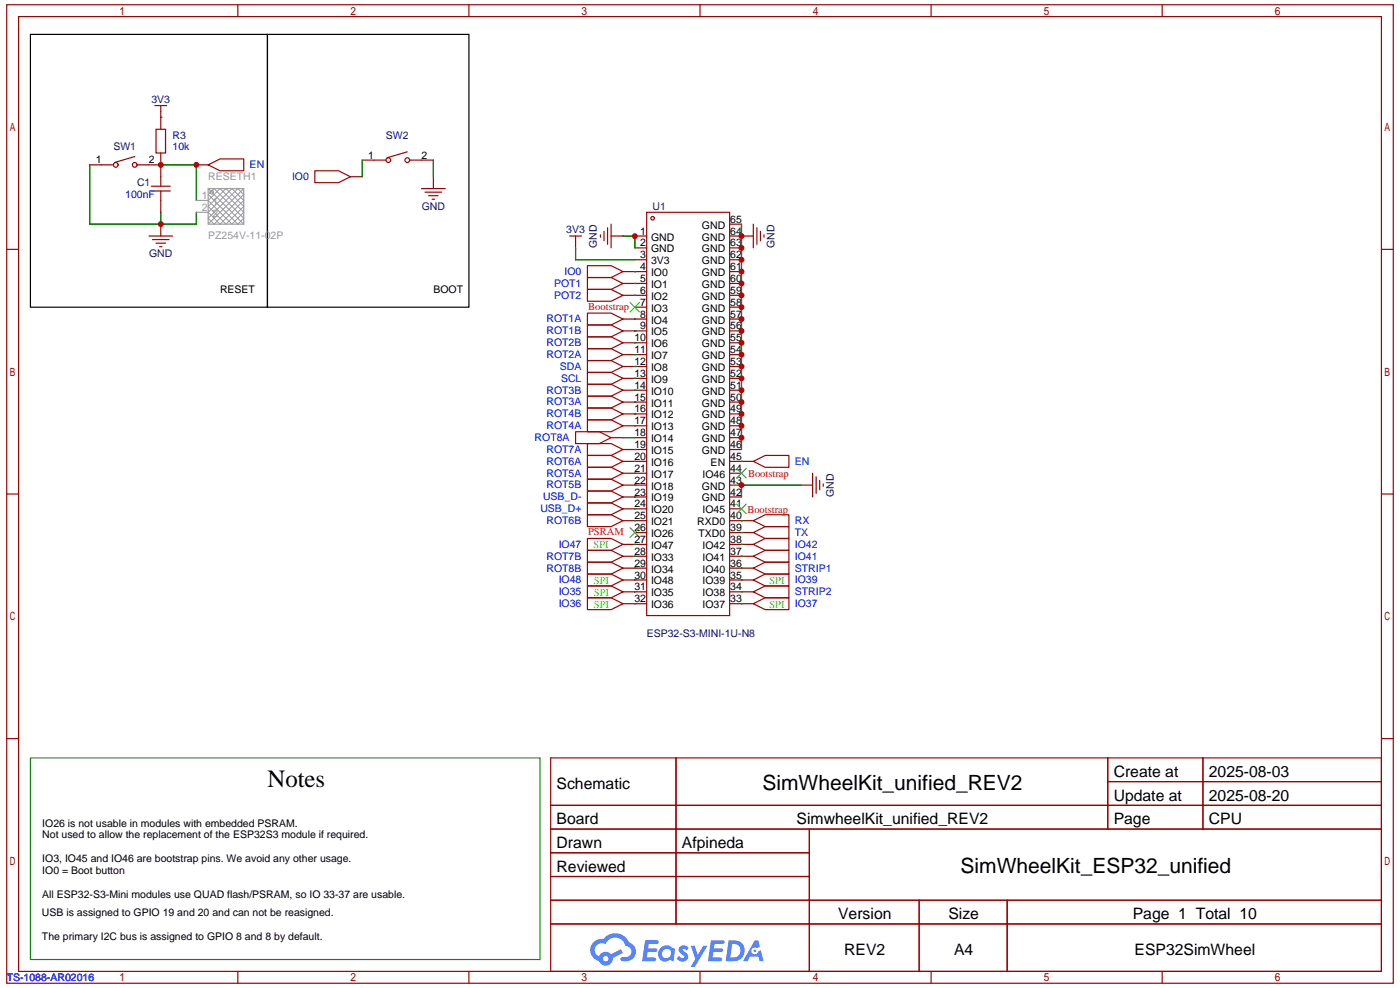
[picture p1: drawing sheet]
<svg xmlns="http://www.w3.org/2000/svg" width="297mm" height="210mm" viewBox="0 0 297 210" stroke-linecap="round" stroke-linejoin="round" font-family="sans-serif">
<g fill="none" stroke="#a10000" stroke-width=".25">
<path d="M1.4 1h294.4v207.5h-294.4zM3.9 3.5h289.3v202.5h-289.3zM50.5 1v2.5M99.5 1v2.5M148.6 1v2.5M197.6 1v2.5M246.7 1v2.5M1.4 52.9h2.5M293.2 52.9h2.6M1.4 104.8h2.5M293.2 104.8h2.6M1.4 156.7h2.5"/>
<path d="M293.2 156.7h2.6M116.9 160.7h176.3v45.3h-176.3zM116.9 170.8h176.3M116.9 175.8h176.3M143.5 160.7v35.3M171.8 175.8v30.2M235.1 160.7v15.1M235.1 165.8h58.1M255.4 160.7v15.1M116.9 180.9h54.9M116.9 190.9h176.3M116.9 185.9h54.9"/>
<path d="M116.9 196h176.3M195.1 190.9v15.1M213.8 190.9v15.1M50.5 206v2.5M99.5 206v2.5M148.6 206v2.5M197.6 206v2.5M246.7 206v2.5"/>
</g>
<g fill="#5487ff">
<path d="M144.4 200.8a1.29 1.29 0 0 1 1.8 .2l-.4 .7a.54 .54 0 0 0-.9-.3l.1 .2a1.27 1.27 0 0 1 .8 2 1.52 1.52 0 0 1-2.2-.3l.5-.6 .8 .5a.31 .31 0 0 0 .4-.3 .31 .31 0 0 0-.3-.3 1.11 1.11 0 0 1-.6-1.8z"/>
<path d="M146.6 200.6h.8l.7 1.9 1.2-1.9h.9l-2.7 4.5h-.9l1-1.7z"/>
<path d="M136.9 199.4h1.7a1.29 1.29 0 0 1 1.2 .2 .39 .39 0 0 1-.4 .6h-1.7l-.1 .9h1.6a.39 .39 0 0 1 .3 .5 .39 .39 0 0 1-.4 .3h-1.6l-.2 1.2h1.3a.45 .45 0 0 1 .5 .1 .45 .45 0 0 1 .2 .5l-.4 .2h-2.6z"/>
<path d="M150.9 199.4h1.6a1.31 1.31 0 0 1 1.3 .2 .39 .39 0 0 1-.4 .6h-1.7l-.2 .9h1.7a.39 .39 0 0 1 .3 .5 .39 .39 0 0 1-.4 .3h-1.7l-.1 1.2h1.3a.45 .45 0 0 1 .5 .1 .45 .45 0 0 1 .1 .5l-.3 .2h-2.6z"/>
<path d="M160.2 199.4h.7l.4 1.4-.6 .3a.75 .75 0 0 0-1.1 .3 .75 .75 0 0 0 .4 1 .75 .75 0 0 0 1-.6l.5-.3 .6 2.4h-.8l-.3-1h-1.8l-.5 1h-1z"/>
<path d="M154.7 199.4l-.7 4.5h1.5a2.25 2.25 0 0 0 2.6-2.3 2.25 2.25 0 0 0-2.7-2.2zM155.4 200.2a1.49 1.49 0 0 1 1.8 1.5 1.49 1.49 0 0 1-1.9 1.4h-.3z"/>
<path d="M140.1 201.2a1.57 1.57 0 0 0-.1 2.2 1.57 1.57 0 0 0 2.2 .1l.8 .4 .3-2.5-.2-.3h-.4a1.58 1.58 0 0 0-2.6 .1zM140.8 201.6a.97 .97 0 0 1 1.6 .4 .97 .97 0 0 1-1 1.2 .93 .93 0 0 1-.9-.6 .93 .93 0 0 1 .3-1z"/>
<path d="M126 199.8a2.34 2.34 0 0 0 1.1 4 1.53 1.53 0 0 0 1.8 1 1.53 1.53 0 0 0 1.2-1.6l2.1-1.1-.4-.8-2.1 1.1a1.56 1.56 0 0 0-2.6 .4 1.48 1.48 0 0 1-.7-2 1.48 1.48 0 0 1 2.2-.5 2.21 2.21 0 0 1 2.2-1.4 2.21 2.21 0 0 1 2 1.8 1.15 1.15 0 0 1 1.2 1 1.15 1.15 0 0 1-1 1.3h-.7a.46 .46 0 0 0-.6 .3 .46 .46 0 0 0 .4 .6 2.15 2.15 0 0 0 2.5-1 2.15 2.15 0 0 0-.3-2.6l-.8-.4a3.2 3.2 0 0 0-5.4-.8l-1.1 .1zM128 203.3a.6 .6 0 0 1 1.2 0 .6 .6 0 0 1-1.2 0z"/>
<circle cx="160.2" cy="201.7" r=".28"/>
</g>
<g fill="none" stroke="#a10000" stroke-width=".25">
<path d="M19 35h5.1M28.6 33.2l-4.3 1.3M29.1 35h5M32.1 39.5h4M32.9 22.4h2.5M33.1 27.4h2v5.1h-2zM34.1 22.4v5M34.1 32.5v7M41.7 35h2.5M44.2 35l2.5-1.3h5v2.5h-5zM66.8 36.2h5.1l2.5 1.3-2.5 1.2h-5.1zM74.4 37.5h2.5"/>
<path d="M76.9 34h5M86.5 32.2l-4.3 1.3M87 34h5M89.5 40h5M92 37.5v2.5M31.6 50.1h5M32.1 40.5h4M32.4 50.8h3.5M33.1 51.6h2M33.9 52.3h.5M34.1 40.5v4.5M34.1 47.5v2.6"/>
<path d="M90.2 40.8h3.5M91 41.5h2M91.7 42.3h.5M120.9 50.1h2.5M122.2 50.1v2.5M124.7 56.3h5l2.5 1.3-2.5 1.3h-5zM124.7 58.9h5l2.5 1.2-2.5 1.3h-5zM127.5 49.8v.5M128.2 49.1v2M129 48.3v3.5M129.7 50.1h2.5M129.7 47.5v5.1"/>
<path d="M132.2 57.6h5.1M134.8 50.1h2.5M134.8 52.6h2.5M134.8 55.1h2.5M137.3 45h17.6v85.6h-17.6zM154.9 50.1h5M154.9 52.6h2.5M154.9 55.1h2.5M154.9 57.6h2.5M154.9 47.5h2.5M159.9 47.5v5.1M160.7 48.3v3.5"/>
<path d="M161.4 49.1v2M162.2 49.8v.5M124.7 76.5h5l2.5 1.2-2.5 1.3h-5zM124.7 79h5l2.5 1.2-2.5 1.3h-5zM124.7 61.4h5l2.5 1.2-2.5 1.3h-5zM124.7 66.4h5l2.5 1.3-2.5 1.2h-5zM124.7 68.9h5l2.5 1.3-2.5 1.2h-5zM124.7 71.4h5l2.5 1.3-2.5 1.3h-5zM124.7 74h5l2.5 1.2-2.5 1.3h-5zM132.2 60.1h5.1M132.2 62.6h5.1M132.2 67.7h5.1"/>
<path d="M132.2 70.2h5.1M132.2 72.7h5.1M132.2 75.2h5.1M132.2 77.7h5.1M134.8 65.2h2.5M154.9 60.1h2.5M154.9 62.6h2.5M154.9 65.2h2.5M154.9 67.7h2.5M154.9 70.2h2.5M154.9 72.7h2.5M154.9 75.2h2.5"/>
<path d="M154.9 77.7h2.5M122.2 91.6h5l2.5 1.2-2.5 1.3h-5zM124.7 94.1h5l2.5 1.2-2.5 1.3h-5zM124.7 81.5h5l2.5 1.3-2.5 1.2h-5zM124.7 84h5l2.5 1.3-2.5 1.2h-5zM124.7 86.5h5l2.5 1.3-2.5 1.3h-5zM124.7 89.1h5l2.5 1.2-2.5 1.3h-5zM124.7 99.1h5l2.5 1.3-2.5 1.2h-5zM124.7 96.6h5l2.5 1.3-2.5 1.2h-5zM129.7 92.8h2.5M132.2 80.2h5.1M132.2 82.8h5.1"/>
<path d="M132.2 85.3h5.1M132.2 87.8h5.1M132.2 90.3h5.1M132.2 95.3h5.1M132.2 97.9h5.1M134.8 92.8h2.5M154.9 80.2h2.5M154.9 82.8h2.5M154.9 85.3h2.5M154.9 87.8h2.5M154.9 90.3h2.5M154.9 92.8h2.5"/>
<path d="M154.9 95.3h2.5M154.9 97.9h5M159.9 97.9l2.5-1.3h5.1v2.5h-5.1zM124.7 104.1h5l2.5 1.3-2.5 1.3h-5zM124.7 106.7h5l2.5 1.2-2.5 1.3h-5zM124.7 114.2h5l2.5 1.3-2.5 1.2h-5zM124.7 101.6h5l2.5 1.3-2.5 1.2h-5zM124.7 109.2h5l2.5 1.2-2.5 1.3h-5zM124.7 119.2h5l2.5 1.3-2.5 1.3h-5zM124.7 116.7h5l2.5 1.3-2.5 1.2h-5zM132.2 100.4h5.1M132.2 102.9h5.1"/>
<path d="M132.2 105.4h5.1M132.2 107.9h5.1M132.2 110.4h5.1M132.2 115.5h5.1M132.2 118h5.1M134.8 113h2.5M154.9 100.4h2.5M154.9 102.9h2.5M154.9 105.4h2.5M154.9 107.9h2.5M154.9 110.4h5M154.9 113h5"/>
<path d="M154.9 115.5h5M154.9 118h5M159.9 113l2.5-1.3h5.1v2.5h-5.1zM159.9 110.4l2.5-1.2h5.1v2.5h-5.1zM159.9 118l2.5-1.3h5.1v2.5h-5.1zM159.9 115.5l2.5-1.3h5.1v2.5h-5.1zM170 102.9h2.5M172.5 100.4v5M173.2 101.1v3.5M174 101.9v2M174.8 102.6v.5M124.7 121.8h5l2.5 1.2-2.5 1.3h-5z"/>
<path d="M124.7 126.8h5l2.5 1.2-2.5 1.3h-5zM124.7 124.3h5l2.5 1.2-2.5 1.3h-5zM132.2 120.5h5.1M132.2 123h5.1M132.2 125.5h5.1M132.2 128h5.1M154.9 120.5h5M154.9 123h5M154.9 125.5h5M154.9 128h5M159.9 120.5l2.5-1.3h5.1v2.6h-5.1zM159.9 128l2.5-1.2h5.1v2.5h-5.1z"/>
<path d="M159.9 125.5l2.5-1.2h5.1v2.5h-5.1zM159.9 123l2.5-1.2h5.1v2.5h-5.1z"/>
<circle cx="24.6" cy="35" r=".5"/>
<circle cx="28.6" cy="35" r=".5"/>
<circle cx="82.4" cy="34" r=".5"/>
<circle cx="86.5" cy="34" r=".5"/>
<circle cx="138.5" cy="46.3" r=".38"/>
</g>
<g fill="none" stroke="#008700" stroke-width=".25">
<path d="M19 35v12.5h22.7v-2.5M34.1 24.9h.1M34.1 35h7.6v7.5M76.9 34v3.5M92 34v3.5M34.1 45v2.5M122.2 52.6v2.5h12.6M132.2 50.1h2.6v2.5M134.8 57.6h.1M157.4 47.5v47.8M134.8 77.7h.1M134.8 60.1h.1"/>
<path d="M134.8 62.6h.1M134.8 70.2h.1M134.8 67.7h.1M134.8 75.2h.1M134.8 72.7h.1M132.2 92.8h2.6M134.8 80.2h.1M134.8 95.3h.1M134.8 85.3h.1M134.8 82.8h.1M134.8 90.3h.1M134.8 87.8h.1"/>
<path d="M134.8 97.9h.1M157.4 97.9h.1M134.8 105.4h.1M134.8 107.9h.1M134.8 115.5h.1M134.8 110.4h.1M134.8 102.9h.1M134.8 100.4h.1M134.8 118h.1M157.4 118h.1M157.4 115.5h.1M157.4 113h.1"/>
<path d="M157.4 110.4h.1M170 102.9h-12.6v2.5M134.8 123h.1M134.8 125.5h.1M134.8 128h.1M134.8 120.5h.1M157.4 128h.1M157.4 125.5h.1M157.4 120.5h.1M157.4 123h.1"/>
</g>
<path d="M6.5 7.3h50.3v57.9h-50.3zM56.8 7.3h42.7v57.9h-42.7z" fill="none" stroke="#000" stroke-width=".25"/>
<path d="M6.5 160.7h108.1v42.8h-108.1z" fill="none" stroke="#390" stroke-width=".25"/>
<path d="M133.7 64.1l2.1 2.1M135.8 64.1l-2.1 2.1M156.4 99.4l2 2M158.4 99.4l-2 2M133.7 111.9l2.1 2.1M135.8 111.9l-2.1 2.1M156.4 106.9l2 2M158.4 106.9l-2 2" fill="none" stroke="#3c3" stroke-width=".25"/>
<path d="M44.2 40l7.5 7.5M51.7 40l-7.5 7.5M44.2 41.3l1.3-1.3 6.2 6.3-1.2 1.2zM44.2 42.5l2.5-2.5 5 5-2.5 2.5zM44.2 43.8l3.8-3.8 3.7 3.8-3.7 3.7zM44.2 45l5-5 2.5 2.5-5 5zM44.2 46.3l6.3-6.3 1.2 1.3-6.2 6.2zM45.1 40.4l.2 .2M45.3 40.9l-.2 .2" fill="none" stroke="#999" stroke-width=".21"/>
<g fill="none" stroke="#999" stroke-width=".25">
<path d="M44.2 40h7.5v7.5h-7.5zM41.7 42.5h2.5M41.7 45h2.5"/>
<circle cx="44.9" cy="40.8" r=".38"/>
</g>
<g fill="#c00">
<circle cx="34.1" cy="35" r=".63"/>
<circle cx="41.7" cy="35" r=".63"/>
<circle cx="34.1" cy="47.5" r=".63"/>
<circle cx="134.8" cy="50.1" r=".63"/>
<circle cx="157.4" cy="92.8" r=".63"/>
<circle cx="157.4" cy="90.3" r=".63"/>
<circle cx="157.4" cy="87.8" r=".63"/>
<circle cx="157.4" cy="85.3" r=".63"/>
<circle cx="157.4" cy="82.8" r=".63"/>
<circle cx="157.4" cy="80.2" r=".63"/>
<circle cx="157.4" cy="77.7" r=".63"/>
<circle cx="157.4" cy="75.2" r=".63"/>
<circle cx="157.4" cy="72.7" r=".63"/>
<circle cx="157.4" cy="70.2" r=".63"/>
<circle cx="157.4" cy="67.7" r=".63"/>
<circle cx="157.4" cy="65.2" r=".63"/>
<circle cx="157.4" cy="62.6" r=".63"/>
<circle cx="157.4" cy="60.1" r=".63"/>
<circle cx="157.4" cy="57.6" r=".63"/>
<circle cx="157.4" cy="55.1" r=".63"/>
<circle cx="157.4" cy="52.6" r=".63"/>
<circle cx="157.4" cy="50.1" r=".63"/>
<circle cx="157.4" cy="102.9" r=".63"/>
</g>
<text font-size="5.3" x="56.8" y="167">Notes</text>
<g font-size="4.5">
<text x="161.8" y="167.6">SimWheelKit_unified_REV2</text>
<text x="203.9" y="185.2">SimWheelKit_ESP32_unified</text>
</g>
<g font-size="3.3">
<text x="118.2" y="167.3">Schematic</text>
<text x="236.4" y="164.8">Create at</text>
<text x="256.6" y="164.8">2025-08-03</text>
<text x="236.4" y="169.8">Update at</text>
<text x="256.6" y="169.8">2025-08-20</text>
<text x="118.2" y="174.8">Board</text>
<text x="118.2" y="179.8">Drawn</text>
<text x="144.8" y="179.8">Afpineda</text>
<text x="169.1" y="174.8">SimwheelKit_unified_REV2</text>
<text x="236.4" y="174.8">Page</text>
<text x="256.6" y="174.8">CPU</text>
<text x="118.2" y="184.9">Reviewed</text>
<text x="177.9" y="194.9">Version</text>
<text x="201.3" y="194.9">Size</text>
<text x="240.5" y="194.9">Page 1 Total 10</text>
<text x="179.2" y="202.5">REV2</text>
<text x="202.5" y="202.5">A4</text>
<text x="240.8" y="202.5">ESP32SimWheel</text>
</g>
<g font-size="2.2" fill="#000080">
<text x="32.1" y="21.9">3V3</text>
<text x="36.6" y="29.4">R3</text>
<text x="81.9" y="29.4">SW2</text>
<text x="24.1" y="31.9">SW1</text>
<text x="29.1" y="39.5">C1</text>
<text x="89.5" y="44.5">GND</text>
<text x="138.5" y="44.5">U1</text>
<text x="120.2" y="49.5">3V3</text>
<text x="126.7" y="52.5" transform="rotate(-90 126.7 52.5)">GND</text>
<text x="164.4" y="52.5" transform="rotate(-90 164.4 52.5)">GND</text>
<text x="31.7" y="54.6">GND</text>
<text x="177" y="105.4" transform="rotate(-90 177 105.4)">GND</text>
<text x="137.3" y="135.1">ESP32-S3-MINI-1U-N8</text>
<text x="1.4" y="208">1</text>
</g>
<g font-size="2.2">
<text x="20.3" y="34.7">1</text>
<text x="31.6" y="34.7">2</text>
<text x="78.2" y="33.7">1</text>
<text x="89.5" y="33.7">2</text>
<text x="155" y="47.2">65</text>
<text x="135.9" y="49.8">1</text>
<text x="135.9" y="52.3">2</text>
<text x="138.2" y="51">GND</text>
<text x="138.2" y="53.5">GND</text>
<text x="149" y="53.5">GND</text>
<text x="149" y="51">GND</text>
<text x="149" y="48.5">GND</text>
<text x="155" y="52.3">63</text>
<text x="155" y="49.8">64</text>
<text x="135.9" y="54.8">3</text>
<text x="135.9" y="57.3">4</text>
<text x="135.9" y="59.8">5</text>
<text x="138.2" y="56">3V3</text>
<text x="138.2" y="58.6">IO0</text>
<text x="149" y="58.6">GND</text>
<text x="149" y="56">GND</text>
<text x="155" y="59.8">60</text>
<text x="155" y="57.3">61</text>
<text x="155" y="54.8">62</text>
<text x="46.7" y="62.1">RESET</text>
<text x="92" y="62.1">BOOT</text>
<text x="135.9" y="62.3">6</text>
<text x="135.9" y="64.8">7</text>
<text x="138.2" y="61.1">IO1</text>
<text x="138.2" y="63.6">IO2</text>
<text x="149" y="63.6">GND</text>
<text x="149" y="61.1">GND</text>
<text x="155" y="64.8">58</text>
<text x="155" y="62.3">59</text>
<text x="135.9" y="67.4">8</text>
<text x="135.9" y="69.9">9</text>
<text x="138.2" y="66.1">IO3</text>
<text x="138.2" y="68.6">IO4</text>
<text x="138.2" y="71.1">IO5</text>
<text x="149" y="71.1">GND</text>
<text x="149" y="68.6">GND</text>
<text x="149" y="66.1">GND</text>
<text x="155" y="69.9">56</text>
<text x="155" y="67.4">57</text>
<text x="134.7" y="72.4">10</text>
<text x="134.7" y="74.9">11</text>
<text x="134.7" y="77.4">12</text>
<text x="138.2" y="73.7">IO6</text>
<text x="138.2" y="76.2">IO7</text>
<text x="149" y="76.2">GND</text>
<text x="149" y="73.7">GND</text>
<text x="155" y="77.4">53</text>
<text x="155" y="74.9">54</text>
<text x="155" y="72.4">55</text>
<text x="134.7" y="79.9">13</text>
<text x="134.7" y="82.5">14</text>
<text x="138.2" y="78.7">IO8</text>
<text x="138.2" y="81.2">IO9</text>
<text x="138.2" y="83.7">IO10</text>
<text x="149" y="83.7">GND</text>
<text x="149" y="81.2">GND</text>
<text x="149" y="78.7">GND</text>
<text x="155" y="82.5">51</text>
<text x="155" y="79.9">52</text>
<text x="134.7" y="85">15</text>
<text x="134.7" y="87.5">16</text>
<text x="138.2" y="86.2">IO11</text>
<text x="138.2" y="88.7">IO12</text>
<text x="149" y="88.7">GND</text>
<text x="149" y="86.2">GND</text>
<text x="155" y="87.5">49</text>
<text x="155" y="85">50</text>
<text x="134.7" y="90">17</text>
<text x="134.7" y="92.5">18</text>
<text x="134.7" y="95">19</text>
<text x="138.2" y="91.3">IO13</text>
<text x="138.2" y="93.8">IO14</text>
<text x="149" y="93.8">GND</text>
<text x="149" y="91.3">GND</text>
<text x="155" y="95">46</text>
<text x="155" y="92.5">47</text>
<text x="155" y="90">48</text>
<text x="134.7" y="97.5">20</text>
<text x="134.7" y="100.1">21</text>
<text x="138.2" y="96.3">IO15</text>
<text x="138.2" y="98.8">IO16</text>
<text x="138.2" y="101.3">IO17</text>
<text x="149" y="96.3">GND</text>
<text x="149.1" y="101.3">IO46</text>
<text x="150.9" y="98.8">EN</text>
<text x="155" y="100.1">44</text>
<text x="155" y="97.5">45</text>
<text x="134.7" y="102.6">22</text>
<text x="134.7" y="105.1">23</text>
<text x="134.7" y="107.6">24</text>
<text x="138.2" y="103.8">IO18</text>
<text x="138.2" y="106.4">IO19</text>
<text x="149" y="106.4">GND</text>
<text x="149" y="103.8">GND</text>
<text x="155" y="107.6">41</text>
<text x="155" y="105.1">42</text>
<text x="155" y="102.6">43</text>
<text x="134.7" y="110.1">25</text>
<text x="134.7" y="112.6">26</text>
<text x="138.2" y="108.9">IO20</text>
<text x="138.2" y="111.4">IO21</text>
<text x="138.2" y="113.9">IO26</text>
<text x="148" y="111.4">RXD0</text>
<text x="148.3" y="113.9">TXD0</text>
<text x="149.1" y="108.9">IO45</text>
<text x="155" y="112.6">39</text>
<text x="155" y="110.1">40</text>
<text x="134.7" y="115.2">27</text>
<text x="134.7" y="117.7">28</text>
<text x="138.2" y="116.4">IO47</text>
<text x="138.2" y="118.9">IO33</text>
<text x="149.1" y="118.9">IO41</text>
<text x="149.1" y="116.4">IO42</text>
<text x="155" y="117.7">37</text>
<text x="155" y="115.2">38</text>
<text x="134.7" y="120.2">29</text>
<text x="134.7" y="122.7">30</text>
<text x="134.7" y="125.2">31</text>
<text x="138.2" y="121.4">IO34</text>
<text x="138.2" y="124">IO48</text>
<text x="149.1" y="124">IO39</text>
<text x="149.1" y="121.4">IO40</text>
<text x="155" y="125.2">34</text>
<text x="155" y="122.7">35</text>
<text x="155" y="120.2">36</text>
<text x="134.7" y="127.7">32</text>
<text x="138.2" y="126.5">IO35</text>
<text x="138.2" y="129">IO36</text>
<text x="149.1" y="129">IO37</text>
<text x="149.1" y="126.5">IO38</text>
<text x="155" y="127.7">33</text>
<text x="9" y="175.3">IO26 is not usable in modules with embedded PSRAM.</text>
<text x="9" y="177.8">Not used to allow the replacement of the ESP32S3 module if required.</text>
<text x="9" y="182.8">IO3, IO45 and IO46 are bootstrap pins. We avoid any other usage.</text>
<text x="9" y="185.4">IO0 = Boot button</text>
<text x="9" y="190.4">All ESP32-S3-Mini modules use QUAD flash/PSRAM, so IO 33-37 are usable.</text>
<text x="8.9" y="194.2">USB is assigned to GPIO 19 and 20 and can not be reasigned.</text>
<text x="8.9" y="199.3">The primary I2C bus is assigned to GPIO 8 and 8 by default.</text>
</g>
<g font-size="2.2" fill="#00f">
<text x="36.6" y="31.9">10k</text>
<text x="53" y="35.7">EN</text>
<text x="26.6" y="42">100nF</text>
<text x="62" y="38.2">IO0</text>
<text x="119.8" y="58.3">IO0</text>
<text x="117.6" y="60.8">POT1</text>
<text x="117.6" y="63.4">POT2</text>
<text x="116" y="68.4">ROT1A</text>
<text x="116" y="70.9">ROT1B</text>
<text x="116" y="73.4">ROT2B</text>
<text x="116" y="75.9">ROT2A</text>
<text x="116" y="83.5">ROT3B</text>
<text x="118.9" y="78.5">SDA</text>
<text x="119.1" y="81">SCL</text>
<text x="116" y="86">ROT3A</text>
<text x="116" y="88.5">ROT4B</text>
<text x="113.5" y="93.5">ROT8A</text>
<text x="116" y="91">ROT4A</text>
<text x="116" y="96.1">ROT7A</text>
<text x="116" y="101.1">ROT5A</text>
<text x="116" y="98.6">ROT6A</text>
<text x="168.7" y="98.6">EN</text>
<text x="115.3" y="106.1">USB_D-</text>
<text x="116" y="103.6">ROT5B</text>
<text x="114.7" y="108.6">USB_D+</text>
<text x="116" y="111.2">ROT6B</text>
<text x="168.7" y="113.7">TX</text>
<text x="168.7" y="111.2">RX</text>
<text x="116" y="118.7">ROT7B</text>
<text x="118.6" y="116.2">IO47</text>
<text x="168.7" y="118.7">IO41</text>
<text x="168.7" y="116.2">IO42</text>
<text x="116" y="121.2">ROT8B</text>
<text x="118.6" y="123.7">IO48</text>
<text x="168.7" y="121.2">STRIP1</text>
<text x="168.7" y="123.7">IO39</text>
<text x="118.6" y="128.8">IO36</text>
<text x="118.6" y="126.2">IO35</text>
<text x="168.7" y="128.8">IO37</text>
<text x="168.7" y="126.2">STRIP2</text>
<text x="1.4" y="208">TS-1088-AR02016</text>
</g>
<g font-size="2.2" fill="#999">
<text x="44.2" y="38.2">RESETH1</text>
<text x="42.8" y="42.2">1</text>
<text x="42.8" y="44.7">2</text>
<text x="45.1" y="43.5">1</text>
<text x="45.1" y="46">2</text>
<text x="44.2" y="50.8">PZ254V-11-02P</text>
</g>
<g font-size="2.2" fill="#f00">
<text x="124.9" y="65.8">Bootstrap</text>
<text x="158.8" y="101.1">Bootstrap</text>
<text x="124.8" y="113.5">PSRAM</text>
<text x="158.6" y="108.7">Bootstrap</text>
</g>
<g font-size="2.2" fill="#3f0">
<text x="126" y="116.3">SPI</text>
<text x="126.1" y="123.9">SPI</text>
<text x="163.3" y="123.8">SPI</text>
<text x="126.1" y="126.4">SPI</text>
<text x="126.1" y="128.9">SPI</text>
<text x="163.3" y="128.8">SPI</text>
</g>
</svg>
